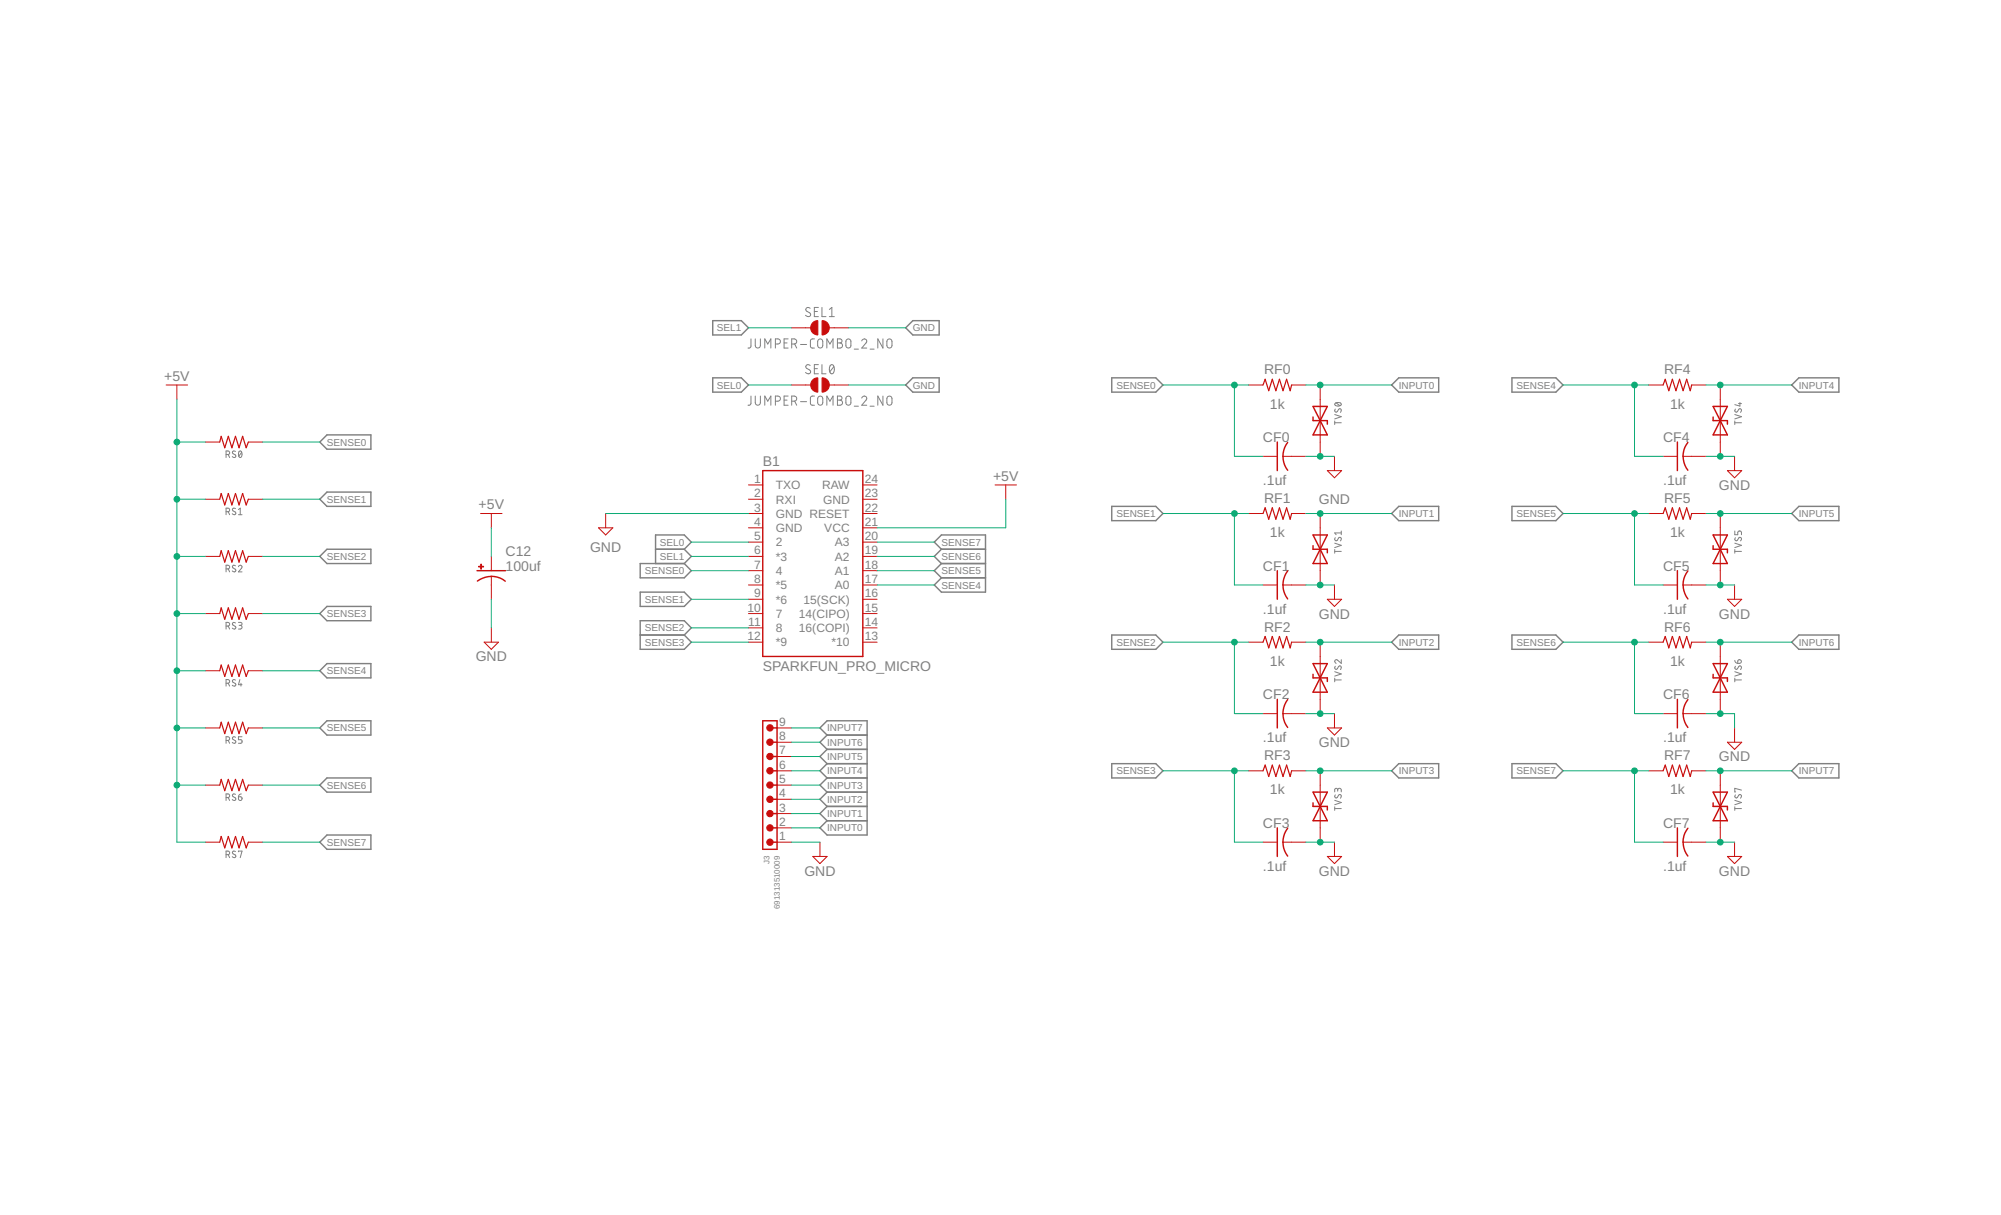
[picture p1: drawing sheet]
<svg xmlns="http://www.w3.org/2000/svg" width="356mm" height="216mm" viewBox="0 0 356 216" stroke-linecap="round" stroke-linejoin="round" font-family="sans-serif">
<g fill="none" stroke="#808080" stroke-width=".18">
<path d="M144 54.8l-.2-.1a.38 .38 0 0 0-.5 .1 .38 .38 0 0 0 .1 .5l.5 .3a.4 .4 0 0 1 0 .6 .4 .4 0 0 1-.6 0l-.1-.2M144.7 55.4h.6M145.4 54.6h-.7v1.7h.7M146.1 54.6v1.7h.7M147.4 56.3h.9M147.4 55l.4-.4v1.7M133.5 60.2l-.1 1.4-.2 .2h-.3M133.5 70.4l-.1 1.4-.2 .2h-.3M134.2 60.2v1.2a.46 .46 0 0 0 .5 .4 .46 .46 0 0 0 .4-.4v-1.2M134.2 70.4v1.2a.46 .46 0 0 0 .5 .4 .46 .46 0 0 0 .4-.4v-1.2M135.9 61.8v-1.6l.5 .9 .6-.9v1.6M135.9 72v-1.6l.5 .9 .6-.9v1.6"/>
<path d="M137.8 61.1h.4a.46 .46 0 0 0 .5-.4 .46 .46 0 0 0-.5-.5h-.4v1.6M137.8 71.3h.4a.46 .46 0 0 0 .5-.5 .46 .46 0 0 0-.5-.4h-.4v1.6M139.3 60.9h.6M139.3 71.1h.6M140.1 60.2h-.8v1.6h.8M140.1 70.4h-.8v1.6h.8M140.7 61.1h.4a.46 .46 0 0 0 .5-.4 .46 .46 0 0 0-.5-.5h-.4v1.6M140.7 71.3h.4a.46 .46 0 0 0 .5-.5 .46 .46 0 0 0-.5-.4h-.4v1.6M141.2 61.1l.4 .7M141.2 71.3l.4 .7M142.3 61.2h1M142.3 71.4h1"/>
<path d="M144 64.9l-.2-.1a.38 .38 0 0 0-.5 .2 .38 .38 0 0 0 .1 .5l.5 .2a.4 .4 0 0 1 0 .7 .4 .4 0 0 1-.6-.1l-.1-.1M144.7 65.5h.6M144.7 60.2l-.5 .1-.2 .3v1l.2 .2h.5M144.7 70.4h-.5l-.2 .3v1.1l.2 .2h.5M145.4 64.8h-.7v1.6h.7M145.5 60.4a.44 .44 0 0 1 .4-.1 .44 .44 0 0 1 .3 .4v.7a.46 .46 0 0 1-.4 .4 .46 .46 0 0 1-.5-.4v-.7zM145.5 70.5l.3-.1a.43 .43 0 0 1 .4 .4v.8a.46 .46 0 0 1-.4 .4 .46 .46 0 0 1-.5-.4v-.8zM146.1 64.8v1.6h.7M146.9 61.8v-1.6l.6 .9 .5-.9v1.6M146.9 72v-1.6l.6 .9 .5-.9v1.6M147.6 64.9l.2-.1a.97 .97 0 0 1 0 1.6 1.02 1.02 0 0 1-.2-1.5zM148.2 65.2l-.7 .9"/>
<path d="M148.8 60.2h.5a.36 .36 0 0 1 .3 .4 .36 .36 0 0 1-.3 .3 .46 .46 0 0 1 .4 .5 .46 .46 0 0 1-.4 .4h-.5zM148.8 70.4h.5a.36 .36 0 0 1 .3 .3 .36 .36 0 0 1-.3 .4 .46 .46 0 0 1 .4 .5 .46 .46 0 0 1-.4 .4h-.5zM148.8 60.9h.5M148.8 71.1h.5M150.5 60.4a.44 .44 0 0 1 .4-.1 .44 .44 0 0 1 .3 .4v.7a.44 .44 0 0 1-.4 .4 .44 .44 0 0 1-.5-.4v-.9zM150.5 70.5l.3-.1a.43 .43 0 0 1 .4 .4v.8a.44 .44 0 0 1-.4 .4 .44 .44 0 0 1-.5-.4zM151.8 62h.7M151.8 72.2h.7M153.1 60.6a.44 .44 0 0 1 .7-.3 .44 .44 0 0 1 .1 .6l-.8 .9h.9M153.1 70.7a.44 .44 0 0 1 .7-.3 .44 .44 0 0 1 .1 .7l-.8 .9h.9M154.6 62h.7M154.6 72.2h.7"/>
<path d="M156.9 60.2v1.6l-.9-1.6v1.6M156.9 70.4v1.6l-.9-1.6v1.6M157.7 60.4a.45 .45 0 0 1 .5-.1 .45 .45 0 0 1 .3 .4v.7a.46 .46 0 0 1-.4 .4 .46 .46 0 0 1-.5-.4zM157.7 70.5l.4-.1a.43 .43 0 0 1 .4 .4v.8a.46 .46 0 0 1-.4 .4 .46 .46 0 0 1-.5-.4zM237.2 75.1h1.2M237.2 74.8v.6M237.2 73.7l1.2 .3-1.2 .4M237.3 71.7a.63 .63 0 0 1 1 .2 .64 .64 0 0 1-1.1-.1zM237.3 72.7l-.1 .4 .2 .1 .3-.1 .2-.4a.32 .32 0 0 1 .5 .1 .32 .32 0 0 1-.2 .5M237.4 71.6l.7 .5M308.3 75.1h1.2M308.3 74.8v.6"/>
<path d="M308.3 73.7l1.2 .3-1.2 .4M308.4 72.7l-.1 .4 .3 .1 .4-.5a.32 .32 0 0 1 .5 .1 .32 .32 0 0 1-.2 .5M308.9 71.7h.6M309.2 71.5v.7l-.9-.3M40.2 80.8l.5-.1 .1-.3-.2-.2-.4-.1v1.2M40.2 90.9l.5-.1v-.4l-.5-.1v1.2M40.6 80.8l.2 .5M40.6 90.9l.2 .6M41.8 80.2h-.3l-.2 .2 .1 .2 .4 .2a.29 .29 0 0 1 0 .5 .29 .29 0 0 1-.4-.1l-.1-.1M41.8 90.4l-.3-.1-.2 .3 .1 .2 .4 .2a.29 .29 0 0 1 0 .4 .29 .29 0 0 1-.4 0l-.1-.1M42.4 90.6l.3-.3v1.2M42.4 91.5h.6"/>
<path d="M42.5 80.2l.2-.1a.69 .69 0 0 1 0 1.2 .74 .74 0 0 1-.2-1.1zM42.9 80.4l-.5 .6M237.2 97.6v.7M237.2 98h1.2M237.2 96.5l1.2 .4-1.2 .4M237.3 95.5a.29 .29 0 0 0-.1 .5 .29 .29 0 0 0 .5 0l.3-.5a.33 .33 0 0 1 .4 .2 .33 .33 0 0 1-.2 .4M238.4 94.7h-1.2l.2 .3M238.4 94.4v.6M308.3 94.4v.6h.5v-.4a.33 .33 0 0 1 .3-.2 .33 .33 0 0 1 .4 .2v.4M308.3 98h1.2M308.3 97.6v.7M308.3 96.5l1.2 .4-1.2 .4"/>
<path d="M308.4 95.5l-.1 .4 .3 .2 .4-.5a.29 .29 0 0 1 .4 0 .29 .29 0 0 1 0 .4l-.1 .1M40.2 101.1h.4l.2-.3-.1-.2-.5-.2v1.2M40.2 111.3l.5-.2v-.4l-.5-.1v1.2M40.6 101.1l.2 .5M40.6 111.3l.2 .5M41.8 100.5h-.3l-.2 .2 .5 .4a.29 .29 0 0 1 0 .5 .29 .29 0 0 1-.4-.1h-.1M41.8 110.7l-.2-.1-.3 .3 .5 .4a.29 .29 0 0 1 0 .4 .29 .29 0 0 1-.4 0l-.1-.1M42.4 100.7a.32 .32 0 0 1 .4-.2 .32 .32 0 0 1 .1 .5l-.5 .6h.6M42.4 110.6h.4l.2 .2-.1 .3h-.4M42.7 111.1l.2 .2 .1 .2-.2 .2-.4 .1M237.2 119.4l1.2 .4-1.2 .3M237.3 118.4l-.1 .3 .2 .2 .3-.1 .2-.4a.32 .32 0 0 1 .5 .1 .32 .32 0 0 1-.2 .5"/>
<path d="M238.4 117.2v.7l-.7-.6a.33 .33 0 0 0-.5 .1 .33 .33 0 0 0 .2 .5M308.3 117.3a.54 .54 0 0 0 .5 .6M308.3 119.4l1.2 .4-1.2 .3M308.4 118.4l-.1 .1a.26 .26 0 0 0 .1 .4 .26 .26 0 0 0 .4-.1l.2-.4a.29 .29 0 0 1 .4 0 .29 .29 0 0 1 0 .5l-.1 .1M308.9 117.3a.33 .33 0 0 1 .5 .1 .33 .33 0 0 1-.3 .5h-.3zM40.2 121.4l.5-.1v-.4l-.5-.1v1.1M40.2 131.6l.5-.2v-.4l-.5-.1v1.2M40.6 121.4l.2 .5M40.6 131.6l.2 .5M41.8 120.9l-.2-.1-.3 .2 .1 .2 .5 .3a.33 .33 0 0 1-.2 .4 .33 .33 0 0 1-.4-.1M41.8 131l-.2-.1-.3 .3 .1 .2 .5 .3a.33 .33 0 0 1-.2 .4 .33 .33 0 0 1-.4-.2M42.6 120.8l-.2 .9h.6"/>
<path d="M42.8 121.4v.5M43 130.9h-.6v.5h.4a.32 .32 0 0 1 .2 .4 .32 .32 0 0 1-.2 .3h-.4M237.2 120.5v.7M237.2 120.8h1.2M308.3 120.8h1.2M308.3 120.5v.7M40.2 141.7l.5-.1 .1-.3-.2-.2h-.4v1.1M40.2 151.9l.5-.1 .1-.3-.2-.2-.4-.1v1.2M40.6 141.7l.2 .5M40.6 151.9l.2 .5M41.8 141.2l-.2-.1-.3 .2 .1 .3 .4 .2a.29 .29 0 0 1 0 .4 .29 .29 0 0 1-.4 0l-.1-.1M41.8 151.3h-.4l-.1 .2 .1 .2 .4 .2a.29 .29 0 0 1 0 .4 .29 .29 0 0 1-.4 0l-.1-.1"/>
<path d="M42.4 141.6h.4a.32 .32 0 0 1 .2 .3 .32 .32 0 0 1-.3 .3 .32 .32 0 0 1-.3-.3zM42.4 151.4v-.2h.6l-.3 1.2M42.9 141.1a.51 .51 0 0 0-.5 .5M237.2 143.4v.6M237.2 143.7h1.2M237.2 142.2l1.2 .4-1.2 .4M237.3 141.2l-.1 .3 .2 .3 .3-.1 .2-.4a.32 .32 0 0 1 .5 .1 .32 .32 0 0 1-.2 .4M237.7 140.4l.1-.3h.3l.2 .2 .1 .4M237.7 140.6l-.1-.5h-.2l-.2 .1v.5M308.3 143.7h1.2M308.3 143.4v.6M308.3 142.2l1.2 .4-1.2 .4"/>
<path d="M308.4 141.2l-.1 .2a.26 .26 0 0 0 .1 .3 .26 .26 0 0 0 .4 0l.2-.4a.32 .32 0 0 1 .5 .1 .32 .32 0 0 1-.2 .4M309.5 140.4l-1.2-.3v.6h.1"/>
</g>
<g fill="none" stroke="#808080" stroke-width=".25">
<path d="M126.7 57h5l1.3 1.3-1.3 1.2h-5zM161 58.3l1.2-1.3h4.7v2.5h-4.7zM56.8 78.5l1.3-1.2h7.8v2.5h-7.8zM126.7 67.1h5l1.3 1.3-1.3 1.3h-5zM161 68.4l1.2-1.3h4.7v2.6h-4.7zM197.6 67.1h7.8l1.3 1.3-1.3 1.3h-7.8zM247.3 68.4l1.3-1.3h7.1v2.6h-7.1zM268.7 67.1h7.8l1.3 1.3-1.3 1.3h-7.8zM318.4 68.4l1.3-1.3h7.1v2.6h-7.1zM56.8 88.7l1.3-1.3h7.8v2.6h-7.8zM56.8 98.9l1.3-1.3h7.8v2.5h-7.8zM116.5 97.6h5.1"/>
<path d="M121.6 97.6l1.3-1.3-1.3-1.2h-5.1v5M121.6 97.6l1.3 1.3-1.3 1.2M167.3 97.6l-1.3-1.3 1.3-1.2h7.8v10.1h-7.8l-1.3-1.3 1.3-1.2M167.3 97.6h7.8M167.3 97.6l-1.3 1.3 1.3 1.2M197.6 90h7.8l1.3 1.2-1.3 1.3h-7.8zM248.6 90h7.1v2.5h-7.1l-1.3-1.3zM268.7 90h7.8l1.3 1.2-1.3 1.3h-7.8zM319.7 90h7.1v2.5h-7.1l-1.3-1.3zM56.8 109l1.3-1.2h7.8v2.5h-7.8zM56.8 119.2l1.3-1.3h7.8v2.6h-7.8zM113.8 100.1h7.8l1.3 1.3-1.3 1.3h-7.8z"/>
<path d="M113.8 105.2h7.8l1.3 1.3-1.3 1.3h-7.8zM113.8 110.3h7.8l1.3 1.3-1.3 1.2 1.3 1.3-1.3 1.3h-7.8zM113.8 112.8h7.8M167.3 100.1h7.8M167.3 102.7h7.8M167.3 100.1l-1.3 1.3 1.3 1.3M197.6 112.8h7.8l1.3 1.3-1.3 1.3h-7.8zM248.6 112.8h7.1v2.6h-7.1l-1.3-1.3zM268.7 112.8h7.8l1.3 1.3-1.3 1.3h-7.8zM319.7 112.8h7.1v2.6h-7.1l-1.3-1.3zM56.8 129.3l1.3-1.2h7.8v2.5h-7.8zM56.8 139.5l1.3-1.3h7.8v2.6h-7.8z"/>
<path d="M147 138.2h7.1M147 135.7h7.1M147 130.6l-1.3-1.3 1.3-1.2h7.1v20.3h-7.1l-1.3-1.3 1.3-1.3M147 130.6h7.1M147 138.2l-1.3 1.3 1.3 1.3M147 135.7l-1.3 1.3 1.3 1.2M147 133.2l-1.3 1.2 1.3 1.3M147 133.2h7.1M147 130.6l-1.3 1.3 1.3 1.3M197.6 135.7h7.8l1.3 1.3-1.3 1.2h-7.8zM247.3 137l1.3-1.3h7.1v2.5h-7.1zM268.7 135.7h7.8l1.3 1.3-1.3 1.2h-7.8z"/>
<path d="M318.4 137l1.3-1.3h7.1v2.5h-7.1zM56.8 149.6l1.3-1.2h7.8v2.5h-7.8zM147 140.8h7.1M147 145.8h7.1M147 143.3l-1.3 1.3 1.3 1.2M147 143.3h7.1M147 140.8l-1.3 1.2 1.3 1.3"/>
</g>
<g fill="none" stroke="#c90d0c" stroke-width=".21">
<path d="M39.1 78.5l.2-1 .6 2.1 .7-2.1 .6 2.1 .6-2.1 .7 2.1 .6-2.1 .7 2.1 .3-1.1M224.5 68.4l.3-1 .7 2 .6-2 .6 2 .7-2 .6 2 .6-2 .7 2 .2-1M295.6 68.4l.3-1 .7 2 .6-2 .6 2 .7-2 .6 2 .6-2 .7 2 .2-1M39.1 88.7l.2-1 .6 2 .7-2 .6 2 .6-2 .7 2 .6-2 .7 2 .3-1M39.1 98.9l.2-1 .6 2 .7-2 .6 2 .6-2 .7 2 .6-2 .7 2 .3-1M224.5 91.2l.3-1 .7 2.1 .6-2.1 .6 2.1 .7-2.1 .6 2.1 .6-2.1 .7 2.1 .2-1.1M295.6 91.2l.3-1 .7 2.1 .6-2.1 .6 2.1 .7-2.1 .6 2.1 .6-2.1 .7 2.1 .2-1.1M39.1 109l.2-1 .6 2 .7-2 .6 2 .6-2 .7 2 .6-2 .7 2 .3-1M39.1 119.2l.2-1 .6 2 .7-2 .6 2 .6-2 .7 2 .6-2 .7 2 .3-1M224.5 114.1l.3-1 .7 2 .6-2 .6 2 .7-2 .6 2 .6-2 .7 2 .2-1M295.6 114.1l.3-1 .7 2 .6-2 .6 2 .7-2 .6 2 .6-2 .7 2 .2-1M39.1 129.3l.2-1 .6 2.1 .7-2.1 .6 2.1 .6-2.1 .7 2.1 .6-2.1 .7 2.1 .3-1.1"/>
<path d="M39.1 139.5l.2-1 .6 2 .7-2 .6 2 .6-2 .7 2 .6-2 .7 2 .3-1M224.5 137l.3-1 .7 2 .6-2 .6 2 .7-2 .6 2 .6-2 .7 2 .2-1M295.6 137l.3-1 .7 2 .6-2 .6 2 .7-2 .6 2 .6-2 .7 2 .2-1M39.1 149.6l.2-1 .6 2.1 .7-2.1 .6 2.1 .6-2.1 .7 2.1 .6-2.1 .7 2.1 .3-1.1"/>
</g>
<g fill="none" stroke="#c90d0c" stroke-width=".18">
<path d="M140.6 58.3h3.5M147.4 58.3h3.4M29.5 68.4h3.8M31.4 68.4v2.6M36.5 78.5h2.6M44.1 78.5h2.6M140.6 68.4h3.5M147.4 68.4h3.4M221.9 68.4h2.6M229.5 68.4h2.6M234.6 68.4v12.7M293 68.4h2.6"/>
<path d="M300.6 68.4h2.6M305.7 68.4v12.7M36.5 88.7h2.6M36.5 98.9h2.6M44.1 88.7h2.6M44.1 98.9h2.6M85.4 91.2h3.8M87.3 91.2v2.6M87.3 98.9v2.5M106.4 93.8h2.5l-1.3 1.3zM107.6 91.2v2.6M133 88.7h2.6"/>
<path d="M133 98.9h2.6M133 96.3h2.6M133 93.8h2.6M133 86.2h2.6M133 91.2h2.6M153.3 88.7h2.6M153.3 98.9h2.6M153.3 96.3h2.6M153.3 93.8h2.6M153.3 86.2h2.6M153.3 91.2h2.6M176.8 86.2h3.8"/>
<path d="M178.7 86.2v2.5M221.9 91.2h2.6M224.5 81.1h2.5M228 81.1h4.1M229.5 91.2h2.6M234.6 91.2v12.7M235.9 83.6h2.5l-1.2 1.3zM237.2 81.1v2.5M293 91.2h2.6M295.6 81.1h2.5M299.1 81.1h4.1M300.6 91.2h2.6"/>
<path d="M305.7 91.2v12.7M307 83.6h2.5l-1.2 1.3zM308.3 81.1v2.5M36.5 109h2.6M36.5 119.2h2.6M44.1 109h2.6M44.1 119.2h2.6M86 114.1h2.6l-1.3 1.3zM87.3 102.4v4.1M87.3 111.6v2.5M133 109h2.6M133 101.4h2.6"/>
<path d="M133 103.9h2.6M133 106.5h2.6M133 111.6h2.6M133 114.1h2.6M153.3 109h2.6M153.3 101.4h2.6M153.3 103.9h2.6M153.3 106.5h2.6M153.3 111.6h2.6M153.3 114.1h2.6M221.9 114.1h2.6M224.5 103.9h2.5"/>
<path d="M228 103.9h4.1M229.5 114.1h2.6M234.6 114.1v12.7M235.9 106.5h2.5l-1.2 1.3zM237.2 103.9v2.6M293 114.1h2.6M295.6 103.9h2.5M299.1 103.9h4.1M300.6 114.1h2.6M305.7 114.1v12.7M307 106.5h2.5l-1.2 1.3zM308.3 103.9v2.6"/>
<path d="M36.5 129.3h2.6M36.5 139.5h2.6M44.1 129.3h2.6M44.1 139.5h2.6M138.1 129.3h2.5M138.1 139.5h2.5M138.1 137h2.5M138.1 134.4h2.5M138.1 131.9h2.5M221.9 137h2.6M224.5 126.8h2.5M228 126.8h4.1"/>
<path d="M229.5 137h2.6M234.6 137v12.6M235.9 129.3h2.5l-1.2 1.3zM237.2 126.8v2.5M293 137h2.6M295.6 126.8h2.5M299.1 126.8h4.1M300.6 137h2.6M305.7 137v12.6M307 131.9h2.5l-1.2 1.3zM308.3 129.3v2.6M36.5 149.6h2.6"/>
<path d="M44.1 149.6h2.6M138.1 149.6h2.5M138.1 147.1h2.5M138.1 144.6h2.5M138.1 142h2.5M144.4 152.2h2.6l-1.3 1.3zM145.7 149.6v2.6M224.5 149.6h2.5M228 149.6h4.1M235.9 152.2h2.5l-1.2 1.3zM237.2 149.6v2.6M295.6 149.6h2.5"/>
<path d="M299.1 149.6h4.1M307 152.2h2.5l-1.2 1.3zM308.3 149.6v2.6"/>
</g>
<g fill="none" stroke="#c90d0c" stroke-width=".25">
<path d="M227 78.5v5.1M228.8 78.6a4 4 0 0 0 0 5M233.3 72.2l2.6 5.1h-2.6l2.6-5.1zM233.3 74.1v.6h2.6v.7M298.1 78.5v5.1M300 78.6a4 4 0 0 0 0 5M304.4 74.1v.6h2.6v.7M304.4 72.2l2.6 5.1h-2.6l2.6-5.1zM135.6 83.6h17.7v33h-17.7zM233.3 97v.6h2.6v.6M233.3 95.1h2.6l-2.6 5h2.6zM304.4 97v.6h2.6v.6"/>
<path d="M304.4 95.1h2.6l-2.6 5h2.6zM84.8 101.4h5.1M84.8 103.3a4 4 0 0 1 5 0M227 101.4v5.1M228.8 101.5a4.1 4.1 0 0 0 0 4.9M233.3 119.8v.7h2.6v.6M233.3 117.9h2.6l-2.6 5.1h2.6zM298.1 101.4v5.1M300 101.5a4 4 0 0 0 0 4.9M304.4 119.8v.7h2.6v.6M304.4 117.9h2.6l-2.6 5.1h2.6zM135.6 128.1h2.5v22.8h-2.5z"/>
<path d="M136.8 139.5h1.3M136.8 137h1.3M136.8 134.4h1.3M136.8 131.9h1.3M136.8 129.3h1.3M227 124.3v5M228.8 124.3a4 4 0 0 0 0 5M298.1 124.3v5M300 124.3a4 4 0 0 0 0 5M136.8 149.6h1.3M136.8 147.1h1.3M136.8 144.6h1.3"/>
<path d="M136.8 142h1.3M227 147.1v5.1M228.8 147.2a4 4 0 0 0 0 4.9M233.3 142.7v.6h2.6v.6M233.3 140.8l2.6 5h-2.6l2.6-5zM298.1 147.1v5.1M300 147.2a4 4 0 0 0 0 4.9M304.4 142.7v.6h2.6v.6M304.4 140.8h2.6l-2.6 5h2.6z"/>
</g>
<g fill="#c90d0c" stroke="#c90d0c" stroke-width=".18">
<path d="M146.1 57a1.27 1.27 0 0 1 1.3 1.3 1.27 1.27 0 0 1-1.3 1.2z" fill-rule="evenodd"/>
<path d="M144.4 57.4l.5-.4h.4v2.5a1.27 1.27 0 0 1-1.1-.7 1.27 1.27 0 0 1 .2-1.4z" fill-rule="evenodd"/>
<path d="M146.1 67.1a1.27 1.27 0 0 1 1.3 1.3 1.27 1.27 0 0 1-1.3 1.3z" fill-rule="evenodd"/>
<path d="M144.4 67.6l.5-.4 .4-.1v2.6a1.27 1.27 0 0 1-1.1-.8 1.27 1.27 0 0 1 .2-1.3z" fill-rule="evenodd"/>
<circle cx="136.8" cy="149.7" r=".58"/>
<circle cx="136.8" cy="147.1" r=".58"/>
<circle cx="136.8" cy="144.6" r=".58"/>
<circle cx="136.8" cy="142" r=".58"/>
<circle cx="136.8" cy="139.5" r=".58"/>
<circle cx="136.8" cy="137" r=".58"/>
<circle cx="136.8" cy="134.4" r=".58"/>
<circle cx="136.8" cy="131.9" r=".58"/>
<circle cx="136.8" cy="129.3" r=".58"/>
</g>
<g fill="#c90d0c" stroke="#c90d0c" stroke-width=".18">
<path d="M85 100.6h.9v.2h-.9z"/>
<path d="M85.4 100.2h.2v.9h-.2z"/>
</g>
<g fill="none" stroke="#0dab76" stroke-width=".18">
<path d="M133 58.3h7.6M150.8 58.3h10.2M31.4 78.5h5.1M31.4 71v78.6h5.1M46.7 78.5h10.1M133 68.4h7.6M150.8 68.4h10.2M206.7 68.4h15.2M219.4 68.4v12.7h5.1M232.1 68.4h15.2M277.8 68.4h15.2M290.5 68.4v12.7h5.1"/>
<path d="M303.2 68.4h15.2M31.4 88.7h5.1M31.4 98.9h5.1M46.7 88.7h10.1M46.7 98.9h10.1M87.3 93.8v5.1M107.6 91.2h25.4M122.9 98.9h10.1M122.9 96.3h10.1M155.9 98.9h10.1M155.9 96.3h10.1M178.7 88.7v5.1h-22.8"/>
<path d="M206.7 91.2h15.2M219.4 91.2v12.7h5.1M232.1 81.1h5.1M232.1 91.2h15.2M277.8 91.2h15.2M290.5 91.2v12.7h5.1M303.2 81.1h5.1M303.2 91.2h15.2M31.4 109h5.1M31.4 119.2h5.1M46.7 109h10.1M46.7 119.2h10.1"/>
<path d="M87.3 106.5v5.1M122.9 101.4h10.1M122.9 106.5h10.1M122.9 111.6h10.1M122.9 114.1h10.1M155.9 101.4h10.1M155.9 103.9h10.1M206.7 114.1h15.2M219.4 114.1v12.7h5.1M232.1 103.9h5.1M232.1 114.1h15.2M277.8 114.1h15.2"/>
<path d="M290.5 114.1v12.7h5.1M303.2 103.9h5.1M303.2 114.1h15.2M31.4 129.3h5.1M31.4 139.5h5.1M46.7 129.3h10.1M46.7 139.5h10.1M140.6 137h5.1M140.6 129.3h5.1M140.6 139.5h5.1M140.6 134.4h5.1M140.6 131.9h5.1"/>
<path d="M206.7 137h15.2M219.4 137v12.6h5.1M232.1 126.8h5.1M232.1 137h15.2M277.8 137h15.2M290.5 137v12.6h5.1M303.2 126.8h5.1v2.5M303.2 137h15.2M46.7 149.6h10.1M140.6 149.6h5.1M140.6 147.1h5.1M140.6 144.6h5.1"/>
<path d="M140.6 142h5.1M232.1 149.6h5.1M303.2 149.6h5.1"/>
</g>
<g fill="#0dab76" stroke="#0dab76" stroke-width=".18">
<circle cx="219.4" cy="68.4" r=".51"/>
<circle cx="219.4" cy="91.2" r=".51"/>
<circle cx="219.4" cy="114.1" r=".51"/>
<circle cx="219.4" cy="137" r=".51"/>
<circle cx="290.5" cy="68.4" r=".51"/>
<circle cx="290.5" cy="91.2" r=".51"/>
<circle cx="290.5" cy="114.1" r=".51"/>
<circle cx="290.5" cy="137" r=".51"/>
<circle cx="234.6" cy="81.1" r=".51"/>
<circle cx="234.6" cy="103.9" r=".51"/>
<circle cx="234.6" cy="126.8" r=".51"/>
<circle cx="234.6" cy="149.6" r=".51"/>
<circle cx="305.7" cy="81.1" r=".51"/>
<circle cx="305.7" cy="103.9" r=".51"/>
<circle cx="305.7" cy="126.8" r=".51"/>
<circle cx="305.7" cy="149.6" r=".51"/>
<circle cx="31.4" cy="139.5" r=".51"/>
<circle cx="31.4" cy="129.3" r=".51"/>
<circle cx="31.4" cy="119.2" r=".51"/>
<circle cx="31.4" cy="109" r=".51"/>
<circle cx="31.4" cy="98.9" r=".51"/>
<circle cx="31.4" cy="88.7" r=".51"/>
<circle cx="31.4" cy="78.5" r=".51"/>
<circle cx="234.6" cy="68.4" r=".51"/>
<circle cx="234.6" cy="91.2" r=".51"/>
<circle cx="234.6" cy="114.1" r=".51"/>
<circle cx="234.6" cy="137" r=".51"/>
<circle cx="305.7" cy="68.4" r=".51"/>
<circle cx="305.7" cy="91.2" r=".51"/>
<circle cx="305.7" cy="114.1" r=".51"/>
<circle cx="305.7" cy="137" r=".51"/>
</g>
<g font-size="2.5" fill="#808080">
<text x="29.2" y="67.6">+5V</text>
<text x="224.6" y="66.5">RF0</text>
<text x="295.7" y="66.5">RF4</text>
<text x="225.7" y="72.6">1k</text>
<text x="296.8" y="72.6">1k</text>
<text x="135.6" y="82.9">B1</text>
<text x="224.4" y="78.6">CF0</text>
<text x="295.6" y="78.6">CF4</text>
<text x="176.5" y="85.4">+5V</text>
<text x="224.4" y="86.2">.1uf</text>
<text x="224.6" y="89.4">RF1</text>
<text x="234.4" y="89.6">GND</text>
<text x="295.6" y="86.2">.1uf</text>
<text x="295.7" y="89.4">RF5</text>
<text x="305.5" y="87.1">GND</text>
<text x="85.1" y="90.5">+5V</text>
<text x="225.7" y="95.4">1k</text>
<text x="296.8" y="95.4">1k</text>
<text x="89.8" y="101.4">100uf</text>
<text x="89.8" y="98.9">C12</text>
<text x="104.9" y="98.1">GND</text>
<text x="224.4" y="101.4">CF1</text>
<text x="295.6" y="101.4">CF5</text>
<text x="224.4" y="109">.1uf</text>
<text x="224.6" y="112.2">RF2</text>
<text x="234.4" y="109.9">GND</text>
<text x="295.6" y="109">.1uf</text>
<text x="295.7" y="112.2">RF6</text>
<text x="305.5" y="109.9">GND</text>
<text x="84.5" y="117.5">GND</text>
<text x="135.6" y="119.2">SPARKFUN_PRO_MICRO</text>
<text x="225.7" y="118.3">1k</text>
<text x="296.8" y="118.3">1k</text>
<text x="224.4" y="124.3">CF2</text>
<text x="295.6" y="124.3">CF6</text>
<text x="224.4" y="131.9">.1uf</text>
<text x="295.6" y="131.9">.1uf</text>
<text x="224.6" y="135.1">RF3</text>
<text x="234.4" y="132.8">GND</text>
<text x="295.7" y="135.1">RF7</text>
<text x="305.5" y="135.3">GND</text>
<text x="225.7" y="141.1">1k</text>
<text x="296.8" y="141.1">1k</text>
<text x="224.4" y="147.1">CF3</text>
<text x="295.6" y="147.1">CF7</text>
<text x="142.9" y="155.6">GND</text>
<text x="224.4" y="154.7">.1uf</text>
<text x="234.4" y="155.6">GND</text>
<text x="295.6" y="154.7">.1uf</text>
<text x="305.5" y="155.6">GND</text>
</g>
<g font-size="2.1" fill="#808080">
<text x="134" y="88.4">2</text>
<text x="134" y="85.8">1</text>
<text x="137.9" y="89.5">RXI</text>
<text x="137.9" y="86.9">TXO</text>
<text x="146.1" y="86.9">RAW</text>
<text x="146.3" y="89.5">GND</text>
<text x="153.7" y="88.4">23</text>
<text x="153.7" y="85.8">24</text>
<text x="134" y="96">5</text>
<text x="134" y="93.4">4</text>
<text x="134" y="90.9">3</text>
<text x="137.9" y="94.6">GND</text>
<text x="137.9" y="92">GND RESET</text>
<text x="146.5" y="94.6">VCC</text>
<text x="153.7" y="96">20</text>
<text x="153.7" y="90.9">22</text>
<text x="153.7" y="93.4">21</text>
<text x="134" y="98.5">6</text>
<text x="134" y="101.1">7</text>
<text x="137.9" y="97.1">2</text>
<text x="137.9" y="99.6">*3</text>
<text x="148.4" y="99.6">A2</text>
<text x="148.4" y="97.1">A3</text>
<text x="153.7" y="101.1">18</text>
<text x="153.7" y="98.5">19</text>
<text x="134" y="103.6">8</text>
<text x="134" y="106.1">9</text>
<text x="137.9" y="102.2">4</text>
<text x="137.9" y="104.7">*5</text>
<text x="137.9" y="107.3">*6</text>
<text x="142.8" y="107.3">15(SCK)</text>
<text x="148.4" y="104.7">A0</text>
<text x="148.4" y="102.2">A1</text>
<text x="153.7" y="106.1">16</text>
<text x="153.7" y="103.6">17</text>
<text x="132.8" y="108.7">10</text>
<text x="132.8" y="113.8">12</text>
<text x="133" y="111.2">11</text>
<text x="137.9" y="109.8">7</text>
<text x="137.9" y="112.3">8</text>
<text x="142" y="112.3">16(COPI)</text>
<text x="142" y="109.8">14(CIPO)</text>
<text x="153.7" y="113.8">13</text>
<text x="153.7" y="111.2">14</text>
<text x="153.7" y="108.7">15</text>
<text x="137.9" y="114.9">*9</text>
<text x="147.8" y="114.9">*10</text>
<text x="138.5" y="131.5">8</text>
<text x="138.5" y="129">9</text>
<text x="138.5" y="136.6">6</text>
<text x="138.5" y="134.1">7</text>
<text x="138.5" y="141.7">4</text>
<text x="138.5" y="139.1">5</text>
<text x="138.5" y="149.3">1</text>
<text x="138.5" y="146.8">2</text>
<text x="138.5" y="144.2">3</text>
</g>
<g font-size="1.8" fill="#808080">
<text x="127.4" y="58.9">SEL1</text>
<text x="162.2" y="58.9">GND</text>
<text x="127.4" y="69">SEL0</text>
<text x="162.2" y="69">GND</text>
<text x="198.4" y="69">SENSE0</text>
<text x="248.6" y="69">INPUT0</text>
<text x="269.5" y="69">SENSE4</text>
<text x="319.7" y="69">INPUT4</text>
<text x="58.1" y="79.2">SENSE0</text>
<text x="58.1" y="89.3">SENSE1</text>
<text x="198.4" y="91.9">SENSE1</text>
<text x="248.6" y="91.9">INPUT1</text>
<text x="269.5" y="91.9">SENSE5</text>
<text x="319.7" y="91.9">INPUT5</text>
<text x="58.1" y="99.5">SENSE2</text>
<text x="117.3" y="99.5">SEL1</text>
<text x="117.3" y="97">SEL0</text>
<text x="167.3" y="99.5">SENSE6</text>
<text x="167.3" y="97">SENSE7</text>
<text x="114.6" y="102">SENSE0</text>
<text x="114.6" y="107.1">SENSE1</text>
<text x="167.3" y="104.6">SENSE4</text>
<text x="167.3" y="102">SENSE5</text>
<text x="58.1" y="109.7">SENSE3</text>
<text x="114.6" y="112.2">SENSE2</text>
<text x="58.1" y="119.8">SENSE4</text>
<text x="114.6" y="114.7">SENSE3</text>
<text x="198.4" y="114.7">SENSE2</text>
<text x="248.6" y="114.7">INPUT2</text>
<text x="269.5" y="114.7">SENSE6</text>
<text x="319.7" y="114.7">INPUT6</text>
<text x="58.1" y="130">SENSE5</text>
<text x="147" y="130">INPUT7</text>
<text x="147" y="137.6">INPUT4</text>
<text x="147" y="135.1">INPUT5</text>
<text x="147" y="132.5">INPUT6</text>
<text x="198.4" y="137.6">SENSE3</text>
<text x="248.6" y="137.6">INPUT3</text>
<text x="269.5" y="137.6">SENSE7</text>
<text x="319.7" y="137.6">INPUT7</text>
<text x="58.1" y="140.1">SENSE6</text>
<text x="147" y="142.7">INPUT2</text>
<text x="147" y="140.1">INPUT3</text>
<text x="147" y="147.8">INPUT0</text>
<text x="147" y="145.2">INPUT1</text>
<text x="58.1" y="150.3">SENSE7</text>
</g>
<g font-size="1.4" fill="#808080">
<text x="136.8" y="153.6" transform="rotate(-90 136.8 153.6)">J3</text>
<text x="138.6" y="161.5" transform="rotate(-90 138.6 161.5)">691313510009</text>
</g>
</svg>
